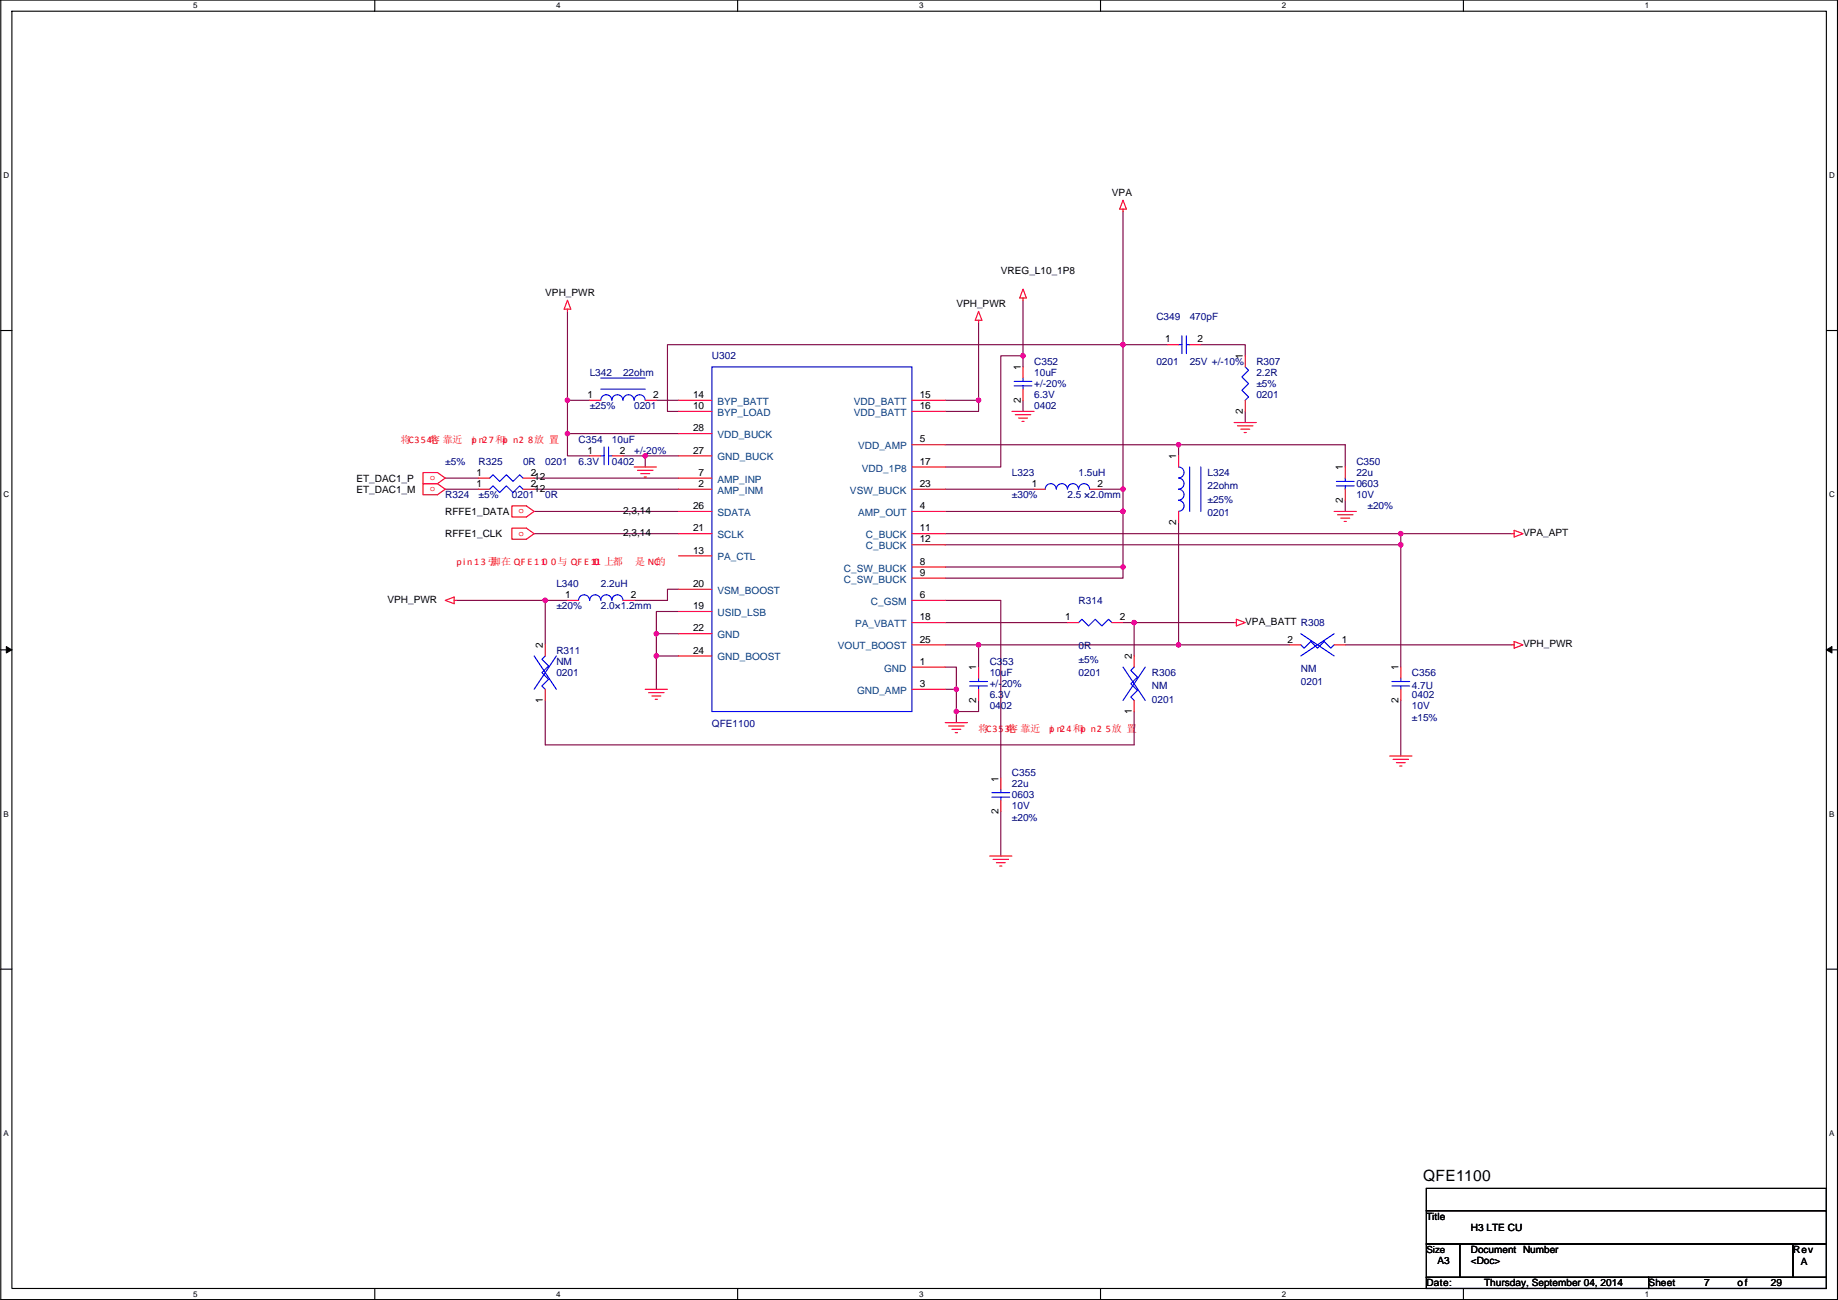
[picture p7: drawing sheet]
<svg xmlns="http://www.w3.org/2000/svg" width="420mm" height="297mm" viewBox="0 0 420 297" stroke-linecap="round" stroke-linejoin="round" font-family="sans-serif">
<path d="M.2 0h419.8v296.9h-419.8zM2.7 2.6h414.8v291.8h-414.8z" fill="none" stroke="#000" stroke-width=".25"/>
<g fill="#fff">
<path d="M44.2 .3h1v2h-1z"/>
<path d="M44.2 294.7h1v2h-1z"/>
</g>
<path d="M85.7 0v2.6M85.7 294.4v2.5" fill="none" stroke="#000" stroke-width=".25"/>
<g fill="#fff">
<path d="M127.1 .3h1v2h-1z"/>
<path d="M127.1 294.7h1v2h-1z"/>
</g>
<path d="M168.6 0v2.6M168.6 294.4v2.5" fill="none" stroke="#000" stroke-width=".25"/>
<g fill="#fff">
<path d="M210.1 .3h1v2h-1z"/>
<path d="M210.1 294.7h1v2h-1z"/>
</g>
<path d="M251.6 0v2.6M251.6 294.4v2.5" fill="none" stroke="#000" stroke-width=".25"/>
<g fill="#fff">
<path d="M293 .3h1v2h-1z"/>
<path d="M293 294.7h1v2h-1z"/>
</g>
<path d="M334.5 0v2.6M334.5 294.4v2.5" fill="none" stroke="#000" stroke-width=".25"/>
<g fill="#fff">
<path d="M376 .3h1v2h-1z"/>
<path d="M376 294.7h1v2h-1z"/>
<path d="M.8 39h1.3v2.1h-1.3z"/>
<path d="M418.1 39h1.3v2.1h-1.3z"/>
<path d="M.8 112h1.3v2h-1.3z"/>
<path d="M418.1 112h1.3v2h-1.3z"/>
</g>
<path d="M.2 75.5h2.5M417.5 75.5h2.5" fill="none" stroke="#000" stroke-width=".25"/>
<g fill="#fff">
<path d="M.8 185h1.2v2h-1.2z"/>
<path d="M418.1 185h1.2v2h-1.2z"/>
</g>
<path d="M.2 148.5h2.5M417.5 148.5h2.5" fill="none" stroke="#000" stroke-width=".25"/>
<path d="M1.4 147.7l1.3 .8-1.3 .7zM417.5 148.5l1.3-.8v1.5z" fill="#000" stroke="#000" stroke-width=".23"/>
<g fill="#fff">
<path d="M.8 257.9h1.2v2h-1.2z"/>
<path d="M418.1 257.9h1.2v2h-1.2z"/>
</g>
<path d="M.2 221.4h2.5M417.5 221.4h2.5M326.1 271.5h91.4v5.1h-91.4zM326.1 276.6h91.4v7.6h-91.4zM326.1 291.9h50.8v2.5h-50.8zM326.1 284.2h7.6v7.7h-7.6zM333.7 284.2h76.2v7.7h-76.2zM376.9 291.9h40.6v2.5h-40.6zM409.9 284.2h7.6v7.7h-7.6z" fill="none" stroke="#000" stroke-width=".25"/>
<g fill="none" stroke="#800040" stroke-width=".25">
<path d="M256.7 48.3v30.5M129.7 71.1v20.4M223.7 73.7v17.8M233.9 68.6v12.7M256.7 78.8h10.2M256.7 78.8h-104.1v15.2h2.5M256.7 78.8v33M274.5 78.8h10.2v2.5M129.7 99.1v5.1h5.1M129.7 91.5h5.1M129.7 91.5v7.6h25.4M150 91.5h5.1"/>
<path d="M216.1 91.5h7.6v2.5h-7.6M233.9 81.3h-5.1v25.4h-12.7M233.9 91.5v2.5M233.9 81.3v2.5M284.7 94v2.5M101.8 109.2h7.6M101.8 111.8h7.6M122.1 116.9h33M122.1 111.8h33M122.1 109.2h33M142.4 104.2h5.1M155.1 104.2h-7.6v2.5"/>
<path d="M216.1 111.8h20.3M216.1 116.9h40.6M216.1 101.6h53.3v2.6M251.6 111.8h5.1M256.7 111.8v5.1M256.7 116.9v12.7M269.4 119.4v27.9h25.4M269.4 101.6h38.1v5.1M307.5 114.3v2.6M104.3 137.2h20.3M122.1 121.9h33M124.6 137.2h5.1"/>
<path d="M124.6 137.2v10.1M155.1 134.6h-2.5v2.6h-7.6M155.1 139.7h-5.1v5.1M216.1 137.2h12.7v40.6M216.1 124.5h104.1M216.1 121.9h104.1v2.6M216.1 129.6h40.6M256.7 129.6v2.5h-40.6M320.2 124.5v27.9M320.2 121.9h25.4M150 144.8h5.1M150 144.8v5.1"/>
<path d="M155.1 149.9h-5.1v7.6M216.1 147.3h7.6M216.1 157.5h2.5v5.1M216.1 152.4h2.5v5.1M216.1 142.3h27.9M223.7 147.3v5.1M223.7 147.3h45.7M256.7 142.3h2.6M259.3 142.3h22.8M259.3 142.3v7.6M307.5 147.3h38.1M124.6 160v10.2h134.7v-7.6"/>
<path d="M218.6 162.6v2.5M223.7 160v2.6h-5.1M320.2 160v12.7M228.8 185.4v10.2"/>
</g>
<g fill="#f0f" stroke="#f0f" stroke-width=".25">
<circle cx="129.7" cy="91.4" r=".5"/>
<circle cx="223.7" cy="91.4" r=".5"/>
<circle cx="129.7" cy="99.1" r=".5"/>
<circle cx="147.5" cy="104.1" r=".5"/>
<circle cx="256.7" cy="116.8" r=".5"/>
<circle cx="256.7" cy="111.8" r=".5"/>
<circle cx="256.7" cy="78.7" r=".5"/>
<circle cx="256.7" cy="129.5" r=".5"/>
<circle cx="233.8" cy="81.3" r=".5"/>
<circle cx="218.6" cy="157.5" r=".5"/>
<circle cx="259.2" cy="142.2" r=".5"/>
<circle cx="223.7" cy="147.3" r=".5"/>
<circle cx="269.4" cy="147.3" r=".5"/>
<circle cx="218.6" cy="162.6" r=".5"/>
<circle cx="150" cy="149.9" r=".5"/>
<circle cx="150" cy="144.8" r=".5"/>
<circle cx="124.6" cy="137.2" r=".5"/>
<circle cx="320.2" cy="124.5" r=".5"/>
<circle cx="269.4" cy="101.6" r=".5"/>
<circle cx="320.2" cy="121.9" r=".5"/>
</g>
<g fill="none" stroke="#f00" stroke-width=".25">
<path d="M256.7 45.7l.8 2.1h-1.5zM256.7 47.8v.5M129.7 70.6v.5M129.7 68.6l.8 2h-1.5zM223.7 71.1l.8 2.1h-1.6zM223.7 73.2v.5M233.9 66.1l.7 2h-1.5zM233.9 68.1v.5M266.9 78.8h2.5M272 78.8h2.5M134.8 91.5h2.5M147.5 91.5h2.5"/>
<path d="M155.1 94h7.6M155.1 91.5h7.6M155.1 99.1h7.6M208.5 91.5h7.6M208.5 94h7.6M231.3 94h5.1M232.1 94.8h3.5M232.8 95.5h2.1M233.6 96.3h.5M233.9 83.8v2.6M233.9 88.9v2.6M282.1 96.5h5.1"/>
<path d="M282.9 97.3h3.5M283.6 98.1h2.1M284.4 98.8h.5M284.7 81.3v2.5M284.7 91.5v2.5M96.7 108h3.3l1.8 1.2-1.8 1.3h-3.3zM96.7 110.5h3.3l1.8 1.3-1.8 1.3h-3.3zM109.4 111.8h2.5M109.4 109.2h2.5M117 115.6h3.3l1.8 1.3-1.8 1.2h-3.3zM119.6 111.8h2.5M119.6 109.2h2.5"/>
<path d="M134.8 104.2h2.5M139.9 104.2h2.5M145 106.7h5M145.7 107.5h3.6M146.5 108.2h2M147.2 109h.6M155.1 111.8h7.6M155.1 109.2h7.6M155.1 116.9h7.6M155.1 104.2h7.6M208.5 116.9h7.6M208.5 101.6h7.6"/>
<path d="M208.5 106.7h7.6M208.5 111.8h7.6M236.4 111.8h2.5M249.1 111.8h2.5M269.4 104.2v2.5M269.4 116.9v2.5M305 116.9h5.1M305.7 117.6h3.6M306.5 118.4h2M307.3 119.1h.5M307.5 106.7v2.5M307.5 111.8v2.5"/>
<path d="M101.8 137.2l2-.8v1.5zM103.8 137.2h.5M117 120.7h3.3l1.8 1.2-1.8 1.3h-3.3zM129.7 137.2h2.6M142.4 137.2h2.6M155.1 127h7.6M155.1 139.7h7.6M155.1 134.6h7.6M155.1 121.9h7.6M208.5 137.2h7.6M208.5 129.6h7.6M208.5 132.1h7.6"/>
<path d="M208.5 121.9h7.6M208.5 124.5h7.6M345.6 121.9h.5M346.1 121.2l2.1 .7-2.1 .8zM124.6 157.5v2.5M124.6 147.3v2.6M147.5 157.5h5.1M148.3 158.3h3.5M149 159h2.1M149.8 159.8h.5M155.1 144.8h7.6M155.1 149.9h7.6"/>
<path d="M208.5 152.4h7.6M208.5 157.5h7.6M208.5 142.3h7.6M208.5 147.3h7.6M223.7 152.4v2.6M223.7 157.5v2.5M244 142.3h2.6M254.2 142.3h2.5M259.3 149.9v2.5M282.1 142.3h.5M282.6 141.5l2.1 .8-2.1 .7zM294.8 147.3h2.6"/>
<path d="M305 147.3h2.5M320.2 152.4v2.6M320.2 157.5v2.5M345.6 147.3h.5M346.1 146.6l2.1 .7-2.1 .8zM216.1 165.1h5.1M216.8 165.9h3.6M217.6 166.6h2M218.4 167.4h.5M228.8 177.8v2.6M259.3 160v2.6M317.7 172.7h5.1"/>
<path d="M318.4 173.5h3.6M319.2 174.3h2M320 175h.5M226.2 195.6h5.1M227 196.4h3.6M227.8 197.1h2M228.5 197.9h.5M228.8 182.9v2.5"/>
</g>
<g fill="none" stroke="#00f" stroke-width=".25">
<path d="M269.4 78.8h.8M270.2 76.7v4.1M271.2 76.7v4.1M271.2 78.8h.8M137.3 91.4a1.26 1.26 0 0 1 1.3-1.2 1.26 1.26 0 0 1 1.3 1.2M137.3 88.9h10.2M137.3 86.4h10.2M144.9 91.4a1.27 1.27 0 0 0-1.2-1.2 1.27 1.27 0 0 0-1.3 1.2 1.26 1.26 0 0 0-1.3-1.2 1.26 1.26 0 0 0-1.2 1.2M147.5 91.4a1.26 1.26 0 0 0-1.3-1.2 1.26 1.26 0 0 0-1.2 1.2M162.7 83.8h45.8v78.8h-45.8zM231.8 87.1h4.1M231.8 88.2h4.1"/>
<path d="M233.9 86.4v.7M233.9 88.2v.7M284.7 83.8l.7 .8-1.5 1.5 1.5 1.6-1.5 1.5 1.5 1.5-.7 .8M111.9 111.8l.8-.8 1.5 1.5 1.5-1.5 1.6 1.5 1.5-1.5 .8 .8M111.9 109.2l.8-.7 1.5 1.5 1.5-1.5 1.6 1.5 1.5-1.5 .8 .7M137.3 104.2h.8M138.1 102.1v4.1M139.1 102.1v4.1M139.1 104.2h.8M238.9 111.8a1.26 1.26 0 0 1 1.3-1.3 1.26 1.26 0 0 1 1.3 1.3 1.27 1.27 0 0 1 1.2-1.3 1.27 1.27 0 0 1 1.3 1.3 1.27 1.27 0 0 1 1.3-1.3 1.27 1.27 0 0 1 1.2 1.3 1.27 1.27 0 0 1 1.3-1.3 1.27 1.27 0 0 1 1.3 1.3M269.4 106.7a1.26 1.26 0 0 1 1.3 1.3 1.26 1.26 0 0 1-1.3 1.2M269.4 109.2a1.26 1.26 0 0 1 1.3 1.3 1.26 1.26 0 0 1-1.3 1.3 1.27 1.27 0 0 1 1.3 1.2 1.27 1.27 0 0 1-1.3 1.3 1.27 1.27 0 0 1 1.3 1.3 1.27 1.27 0 0 1-1.3 1.2"/>
<path d="M272 106.7v10.2M274.5 106.7v10.2M305.5 110h4.1M305.5 111h4.1M307.5 109.2v.8M307.5 111v.8M132.3 137.2a1.26 1.26 0 0 1 1.2-1.3 1.26 1.26 0 0 1 1.3 1.3M134.8 137.2a1.26 1.26 0 0 1 1.3-1.3 1.26 1.26 0 0 1 1.2 1.3 1.27 1.27 0 0 1 1.3-1.3 1.27 1.27 0 0 1 1.3 1.3M139.9 137.2a1.26 1.26 0 0 1 1.2-1.3 1.26 1.26 0 0 1 1.3 1.3M122.1 149.9l5.1 7.6M124.6 149.9l-.7 .7 1.5 1.6-1.5 1.5 1.5 1.5-1.5 1.5 .7 .8M127.2 149.9l-5.1 7.6"/>
<path d="M221.7 155.7h4M221.7 156.7h4M223.7 155v.7M223.7 156.7v.8M246.6 142.3l.7-.8 1.5 1.5 1.6-1.5 1.5 1.5 1.5-1.5 .8 .8M256.7 152.4l5.1 7.6M259.3 152.4l-.8 .8 1.5 1.5-1.5 1.5 1.5 1.6-1.5 1.5 .8 .7M261.8 152.4l-5.1 7.6M297.4 147.3l.7 .8 1.5-1.5 1.6 1.5 1.5-1.5 1.5 1.5 .8-.8M297.4 144.8l7.6 5.1M305 144.8l-7.6 5.1M318.2 155.7h4.1"/>
<path d="M318.2 156.7h4.1M320.2 155v.7M320.2 156.7v.8M226.7 181.1h4.1M226.7 182.1h4.1M228.8 180.4v.7M228.8 182.1v.8"/>
</g>
<text font-size="3.6" x="325.3" y="269.9">QFE1100</text>
<g font-size="2.3">
<text x="254.2" y="44.7">VPA</text>
<text x="228.8" y="62.5">VREG_L10_1P8</text>
<text x="124.6" y="67.6">VPH_PWR</text>
<text x="218.6" y="70.1">VPH_PWR</text>
<text x="266.4" y="78.2">1</text>
<text x="273.7" y="78.2">2</text>
<text x="284.1" y="82.1" transform="rotate(-90 284.1 82.1)">1</text>
<text x="233.3" y="84.6" transform="rotate(-90 233.3 84.6)">1</text>
<text x="134.3" y="90.9">1</text>
<text x="149.3" y="90.9">2</text>
<text x="158.4" y="93.5">10</text>
<text x="158.4" y="90.9">14</text>
<text x="210.2" y="90.9">15</text>
<text x="210.2" y="93.5">16</text>
<text x="233.3" y="92" transform="rotate(-90 233.3 92)">2</text>
<text x="284.1" y="94.5" transform="rotate(-90 284.1 94.5)">2</text>
<text x="158.4" y="98.6">28</text>
<text x="210.2" y="101.1">5</text>
<text x="134.3" y="103.6">1</text>
<text x="141.7" y="103.6">2</text>
<text x="158.4" y="103.6">27</text>
<text x="210.2" y="106.2">17</text>
<text x="268.9" y="104.9" transform="rotate(-90 268.9 104.9)">1</text>
<text x="307" y="107.5" transform="rotate(-90 307 107.5)">1</text>
<text x="81.5" y="110">ET_DAC1_P</text>
<text x="81.5" y="112.6">ET_DAC1_M</text>
<text x="108.9" y="111.3">1</text>
<text x="108.9" y="108.7">1</text>
<text x="121.3" y="111.3">2</text>
<text x="121.3" y="108.7">2</text>
<text x="122.1" y="109.8">12</text>
<text x="122.1" y="112.3">12</text>
<text x="159.7" y="111.3">2</text>
<text x="159.7" y="108.7">7</text>
<text x="210.2" y="111.3">23</text>
<text x="235.9" y="111.3">1</text>
<text x="250.9" y="111.3">2</text>
<text x="101.8" y="117.6">RFFE1_DATA</text>
<text x="142.4" y="117.4">2,3,14</text>
<text x="158.4" y="116.3">26</text>
<text x="210.2" y="116.3">4</text>
<text x="268.9" y="119.9" transform="rotate(-90 268.9 119.9)">2</text>
<text x="307" y="114.9" transform="rotate(-90 307 114.9)">2</text>
<text x="101.8" y="122.7">RFFE1_CLK</text>
<text x="142.4" y="122.5">2,3,14</text>
<text x="158.4" y="121.4">21</text>
<text x="210.2" y="121.4">11</text>
<text x="210.2" y="124">12</text>
<text x="348.2" y="122.5">VPA_APT</text>
<text x="158.4" y="126.5">13</text>
<text x="210.2" y="129">8</text>
<text x="210.2" y="131.6">9</text>
<text x="88.6" y="137.7">VPH_PWR</text>
<text x="129.2" y="136.7">1</text>
<text x="144.2" y="136.7">2</text>
<text x="158.4" y="134.1">20</text>
<text x="210.2" y="136.7">6</text>
<text x="158.4" y="139.2">19</text>
<text x="210.2" y="141.7">18</text>
<text x="243.5" y="141.7">1</text>
<text x="256" y="141.7">2</text>
<text x="284.7" y="142.8">VPA_BATT R308</text>
<text x="124.1" y="148.1" transform="rotate(-90 124.1 148.1)">2</text>
<text x="158.4" y="144.3">22</text>
<text x="158.4" y="149.4">24</text>
<text x="210.2" y="146.8">25</text>
<text x="294.3" y="146.8">2</text>
<text x="306.8" y="146.8">1</text>
<text x="348.2" y="147.9">VPH_PWR</text>
<text x="210.2" y="151.9">1</text>
<text x="223.2" y="153.2" transform="rotate(-90 223.2 153.2)">1</text>
<text x="258.7" y="150.6" transform="rotate(-90 258.7 150.6)">2</text>
<text x="319.7" y="153.2" transform="rotate(-90 319.7 153.2)">1</text>
<text x="124.1" y="160.6" transform="rotate(-90 124.1 160.6)">1</text>
<text x="210.2" y="157">3</text>
<text x="223.2" y="160.6" transform="rotate(-90 223.2 160.6)">2</text>
<text x="319.7" y="160.6" transform="rotate(-90 319.7 160.6)">2</text>
<text x="258.7" y="163.1" transform="rotate(-90 258.7 163.1)">1</text>
<text x="228.2" y="178.6" transform="rotate(-90 228.2 178.6)">1</text>
<text x="228.2" y="186" transform="rotate(-90 228.2 186)">2</text>
<text x="326.1" y="278.7">Title</text>
<text x="336.2" y="281.2">H3 LTE CU</text>
<text x="336.2" y="286.3">Document Number</text>
<text x="409.9" y="286.3">Rev</text>
<text x="326.1" y="293.9">Date:</text>
<text x="328.6" y="288.8">A3</text>
<text x="336.2" y="288.8">&lt;Doc&gt;</text>
<text x="339.3" y="293.9">Thursday, September 04, 2014</text>
<text x="376.9" y="293.9">Sheet</text>
<text x="389.6" y="293.9">7</text>
<text x="397.2" y="293.9">of</text>
<text x="404.8" y="293.9">29</text>
<text x="411.7" y="289.1">A</text>
</g>
<g font-size="2.3" fill="#000080">
<text x="264.3" y="73.2">C349</text>
<text x="272" y="73.2">470pF</text>
<text x="162.7" y="82.1">U302</text>
<text x="236.4" y="83.4">C352</text>
<text x="264.3" y="83.4">0201</text>
<text x="272" y="83.4">25V +/-10%</text>
<text x="287.2" y="83.4">R307</text>
<text x="134.8" y="85.9">L342</text>
<text x="142.4" y="85.9">22ohm</text>
<text x="236.4" y="85.9">10uF</text>
<text x="236.4" y="88.4">+/-20%</text>
<text x="287.2" y="85.9">2.2R</text>
<text x="287.2" y="88.4">±5%</text>
<text x="134.8" y="93.5">±25%</text>
<text x="145" y="93.5">0201</text>
<text x="236.4" y="93.5">0402</text>
<text x="236.4" y="91">6.3V</text>
<text x="287.2" y="91">0201</text>
<text x="132.3" y="101.1">C354</text>
<text x="139.9" y="101.1">10uF</text>
<text x="101.8" y="106.2">±5%</text>
<text x="109.4" y="106.2">R325</text>
<text x="119.6" y="106.2">0R</text>
<text x="124.6" y="106.2">0201</text>
<text x="132.3" y="106.2">6.3V</text>
<text x="139.9" y="106.2">0402</text>
<text x="145" y="103.7">+/-20%</text>
<text x="310.1" y="106.2">C350</text>
<text x="101.8" y="113.8">R324</text>
<text x="109.4" y="113.8">±5%</text>
<text x="117" y="113.8">0201</text>
<text x="124.6" y="113.8">0R</text>
<text x="231.3" y="108.8">L323</text>
<text x="231.3" y="113.8">±30%</text>
<text x="244" y="113.8">2.5 ×2.0mm</text>
<text x="246.6" y="108.8">1.5uH</text>
<text x="276" y="108.8">L324</text>
<text x="276" y="111.8">22ohm</text>
<text x="310.1" y="108.8">22u</text>
<text x="310.1" y="111.3">0603</text>
<text x="310.1" y="113.8">10V</text>
<text x="276" y="114.9">±25%</text>
<text x="276" y="117.9">0201</text>
<text x="312.6" y="116.4">±20%</text>
<text x="127.2" y="134.2">L340</text>
<text x="137.3" y="134.2">2.2uH</text>
<text x="246.6" y="138">R314</text>
<text x="127.2" y="139.2">±20%</text>
<text x="137.3" y="139.2">2.0×1.2mm</text>
<text x="127.2" y="149.4">R311</text>
<text x="246.6" y="148.4">0R</text>
<text x="127.2" y="151.9">NM</text>
<text x="127.2" y="154.5">0201</text>
<text x="226.2" y="151.9">C353</text>
<text x="226.2" y="154.5">10uF</text>
<text x="246.6" y="151.4">±5%</text>
<text x="246.6" y="154.5">0201</text>
<text x="263.3" y="154.5">R306</text>
<text x="297.4" y="153.5">NM</text>
<text x="322.8" y="154.5">C356</text>
<text x="226.2" y="159.6">6.3V</text>
<text x="226.2" y="157">+/-20%</text>
<text x="263.3" y="157.5">NM</text>
<text x="263.3" y="160.6">0201</text>
<text x="297.4" y="156.5">0201</text>
<text x="322.8" y="157.5">4.7U</text>
<text x="322.8" y="159.6">0402</text>
<text x="162.7" y="166.2">QFE1100</text>
<text x="226.2" y="162.1">0402</text>
<text x="322.8" y="162.1">10V</text>
<text x="322.8" y="164.6">±15%</text>
<text x="231.3" y="177.3">C355</text>
<text x="231.3" y="179.9">22u</text>
<text x="231.3" y="182.4">0603</text>
<text x="231.3" y="185">10V</text>
<text x="231.3" y="187.5">±20%</text>
</g>
<g font-size="2.3" fill="#004080">
<text x="164" y="95">BYP_LOAD</text>
<text x="164" y="92.5">BYP_BATT</text>
<text x="195.2" y="92.5">VDD_BATT</text>
<text x="195.2" y="95">VDD_BATT</text>
<text x="164" y="100.1">VDD_BUCK</text>
<text x="164" y="105.2">GND_BUCK</text>
<text x="196.2" y="102.7">VDD_AMP</text>
<text x="197" y="107.7">VDD_1P8</text>
<text x="164" y="112.8">AMP_INM</text>
<text x="164" y="110.3">AMP_INP</text>
<text x="194.3" y="112.8">VSW_BUCK</text>
<text x="164" y="117.9">SDATA</text>
<text x="196.1" y="117.9">AMP_OUT</text>
<text x="164" y="123">SCLK</text>
<text x="197.9" y="123">C_BUCK</text>
<text x="197.9" y="125.5">C_BUCK</text>
<text x="164" y="128.1">PA_CTL</text>
<text x="192.9" y="130.6">C_SW_BUCK</text>
<text x="164" y="135.7">VSM_BOOST</text>
<text x="192.9" y="133.1">C_SW_BUCK</text>
<text x="164" y="140.8">USID_LSB</text>
<text x="195.5" y="143.3">PA_VBATT</text>
<text x="199.1" y="138.2">C_GSM</text>
<text x="164" y="145.8">GND</text>
<text x="191.5" y="148.4">VOUT_BOOST</text>
<text x="164" y="150.9">GND_BOOST</text>
<text x="202.1" y="153.5">GND</text>
<text x="195.9" y="158.5">GND_AMP</text>
</g>
<g font-size="2.3" fill="#f00">
<text x="91.6" y="101.3">将C354电</text>
<text x="98.4" y="101.3">容 靠近</text>
<text x="107.8" y="101.3">pi n27和pi n2 8放 置</text>
<text x="104.3" y="129.2">pin13引</text>
<text x="112.2" y="129.2">脚在 QF E 110 0与 QF E 1101 上都</text>
<text x="145.2" y="129.2">是 NC的</text>
<text x="223.7" y="167.3">将C353电</text>
<text x="230.5" y="167.3">容 靠近</text>
<text x="239.8" y="167.3">pi n24和pi n2 5放 置</text>
</g>
<text font-size="2.2" x="326.1" y="286.2">Size</text>
<g font-size="2.1" fill="#f00">
<text x="98.2" y="109.7">o</text>
<text x="98.2" y="112.2">o</text>
<text x="118.5" y="117.3">o</text>
<text x="118.5" y="122.4">o</text>
</g>
<g font-size="1.8">
<text x="44.2" y="1.9">5</text>
<text x="127.1" y="1.9">4</text>
<text x="210.1" y="1.9">3</text>
<text x="293" y="1.9">2</text>
<text x="376" y="1.9">1</text>
<text x=".8" y="40.7">D</text>
<text x="418.1" y="40.7">D</text>
<text x=".8" y="113.6">C</text>
<text x="418.1" y="113.6">C</text>
<text x=".8" y="186.6">B</text>
<text x="418.1" y="186.6">B</text>
<text x=".8" y="259.5">A</text>
<text x="418.1" y="259.5">A</text>
<text x="44.2" y="296.3">5</text>
<text x="127.1" y="296.3">4</text>
<text x="210.1" y="296.3">3</text>
<text x="293" y="296.3">2</text>
<text x="376" y="296.3">1</text>
</g>
</svg>
